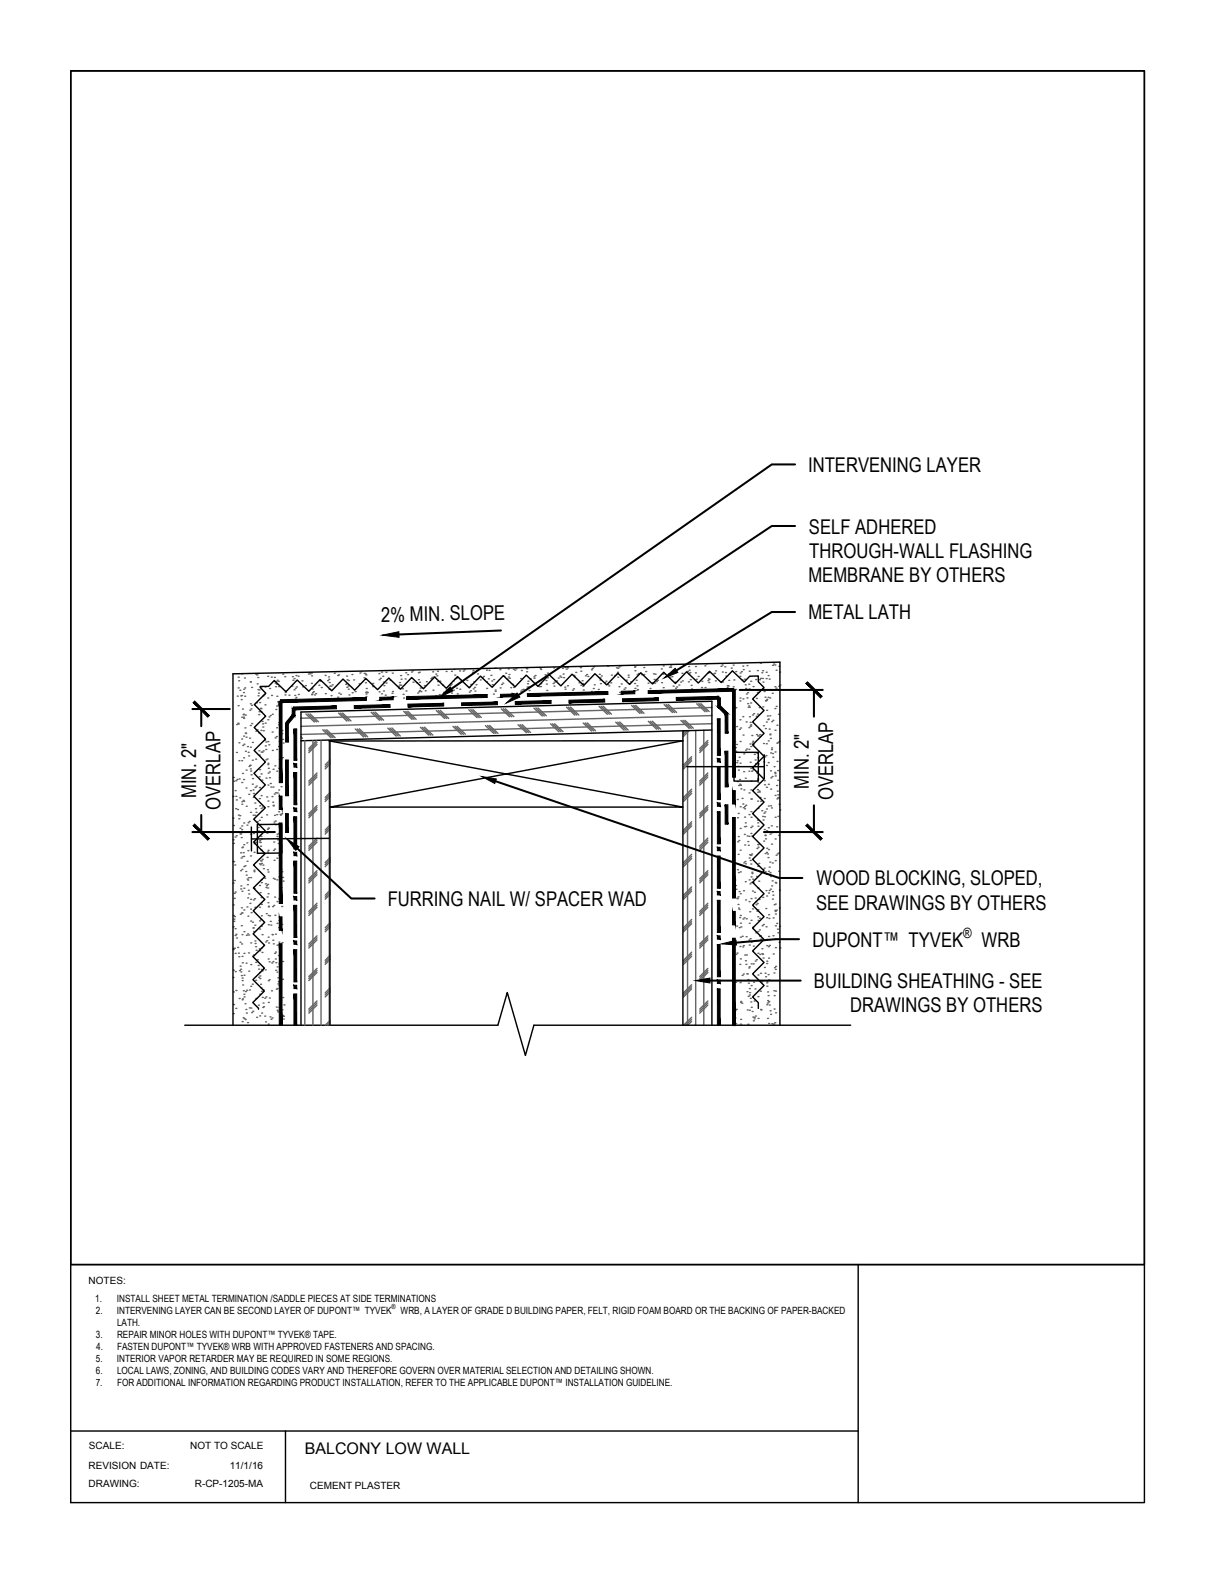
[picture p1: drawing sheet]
<svg xmlns="http://www.w3.org/2000/svg" width="216mm" height="279mm" viewBox="0 0 216 279" stroke-linecap="round" stroke-linejoin="round" font-family="sans-serif">
<!-- layer: .ATI-HATCH -->
<g fill="none" stroke="#666" stroke-width=".25">
<path d="M42.9 119.5h.1M45.4 119.6h.1M45.5 119.7h.1M45.8 119.5h.1M47.5 120h.1M50.2 119.6h.1M52.5 119.9h.1M52.9 120h.1M54.7 119.6h.1M54.9 119.3h.1M55 119.5h.1M55.3 119.4h.1"/>
<path d="M55.3 119.9h.1M57.7 119.8h.1M59.3 119.4h.1M59.9 119.8h.1M60.1 119.7h.1M61.5 119.9h.1M62.4 119.7h.1M63.9 119.4h.1M64.1 119.2h.1M64.6 119.5h.1M64.8 119.6h.1M64.9 119.7h.1"/>
<path d="M67.2 119.5h.1M67.7 119.2h.1M67.9 120h.1M68.5 119.3h.1M69.6 119.4h.1M71.1 119.9h.1M72 119.3h.1M72.3 119.7h.1M73 119.2h.1M73.2 119h.1M74.2 119.3h.1M74.4 119.3h.1"/>
<path d="M76.8 119.2h.1M77.3 119.6h.1M77.5 119.9h.1M77.6 119.1h.1M79.1 119.1h.1M80.1 119.1h.1M80.6 118.8h.1M80.7 119.8h.1M81.5 119h.1M82.2 119h.1M82.4 118.8h.1M83.8 119.3h.1"/>
<path d="M83.9 118.9h.1M84.7 119.6h.1M86.3 118.9h.1M86.8 118.9h.1M87.1 119.8h.1M87.8 118.5h.1M88.7 118.8h.1M89.4 120h.1M89.7 119.4h.1M90.2 118.7h.1M90.3 119.7h.1M91.1 118.7h.1"/>
<path d="M91.3 118.9h.1M91.5 118.6h.1M92.5 118.9h.1M93.3 118.5h.1M93.4 119.2h.1M93.5 118.6h.1M94.9 119.8h.1M95.8 118.6h.1M95.9 118.8h.1M96.7 119.7h.1M97.1 119.4h.1M98.2 118.5h.1"/>
<path d="M99.3 119.9h.1M99.8 118.6h.1M99.9 119.6h.1M100.2 118.4h.1M100.4 118.7h.1M100.6 118.4h.1M100.7 118.5h.1M101.8 119.8h.1M102.1 119.3h.1M102.9 118.4h.1M103 118.3h.1M103 119.1h.1"/>
<path d="M103.9 119.9h.1M104.1 119.7h.1M104.9 118.8h.1M105.1 118.6h.1M105.2 118.3h.1M105.4 118.2h.1M106.3 119.6h.1M106.7 119.9h.1M107.8 118.2h.1M108.5 119.8h.1M109.1 119.8h.1M109.4 118.5h.1"/>
<path d="M109.5 119.5h.1M109.6 119.3h.1M109.6 118.5h.1M109.8 118.3h.1M110.2 118.1h.1M111.4 119.8h.1M112.6 118.3h.1M112.6 119h.1M113 119.7h.1M113.2 119.5h.1M113.8 119.7h.1M114.2 119.7h.1"/>
<path d="M114.2 118.4h.1M114.5 119.1h.1M115.9 119.5h.1M116.2 119.6h.1M117.3 118.7h.1M117.6 119.6h.1M117.7 118.1h.1M118.6 119.5h.1M118.8 118.4h.1M119 118.4h.1M119 118.1h.1M119.1 119.4h.1"/>
<path d="M121 119.5h.1M122 119.1h.1M122.2 118.2h.1M122.2 119.6h.1M122.3 118.9h.1M122.4 119.3h.1M123.4 119.4h.1M123.4 118.2h.1M125 118.1h.1M125.3 117.8h.1M125.5 119.4h.1M125.8 119.3h.1"/>
<path d="M126.6 119.5h.1M126.8 119.4h.1M127 119h.1M127.9 118.2h.1M128.1 118h.1M128.1 119.2h.1M128.6 118.3h.1M128.7 119.3h.1M128.8 119.9h.1M129.7 118.5h.1M130.1 118h.1M130.5 119.1h.1"/>
<path d="M131.3 120h.1M131.3 119.4h.1M131.5 119.2h.1M131.8 118.2h.1M131.9 118.8h.1M132.5 118.1h.1M132.9 119.1h.1M134.4 119h.1M134.9 117.7h.1M135.1 119.3h.1M135.3 119h.1M135.9 119.3h.1"/>
<path d="M136.3 119.9h.1M137 118h.1M137.3 117.8h.1M137.5 118h.1M137.7 118.9h.1M138.2 118.2h.1M138.3 119.2h.1M41.4 137.9h.1M41.5 138.6h.1M41.8 138.5h.1M41.9 133.5h.1M42 128.5h.1"/>
<path d="M42.1 138.3h.1M42.1 123.5h.1M42.2 128.3h.1M42.2 125.2h.1M42.2 122h.1M42.3 120.1h.1M42.3 128.4h.1M42.3 120.8h.1M42.4 134.9h.1M42.4 131.8h.1M42.4 138.2h.1M42.6 122.5h.1"/>
<path d="M42.7 123.5h.1M42.8 124.1h.1M42.9 123.4h.1M42.9 127.2h.1M42.9 131.1h.1M42.9 134.9h.1M42.9 138.8h.1M43 125.8h.1M43 137.2h.1M43.1 132.2h.1M43.1 126.8h.1M43.2 122.9h.1"/>
<path d="M43.2 126.7h.1M43.2 127.2h.1M43.2 127.4h.1M43.2 130.6h.1M43.2 134.4h.1M43.2 138.3h.1M43.2 122.3h.1M43.3 132h.1M43.4 120.3h.1M43.4 123.5h.1M43.4 122h.1M43.4 129.1h.1"/>
<path d="M43.5 130h.1M43.5 126.9h.1M43.5 133.3h.1M43.6 130.1h.1M43.6 139.8h.1M43.7 136.6h.1M43.7 130.8h.1M43.9 132.4h.1M44 133.5h.1M44.1 134.1h.1M44.2 136h.1M44.3 130.9h.1"/>
<path d="M44.3 135.8h.1M44.3 126h.1M44.4 135.7h.1M44.4 121h.1M44.4 124.8h.1M44.4 128.7h.1M44.4 132.6h.1M44.4 136.4h.1M44.5 136.8h.1M44.5 125.8h.1M44.5 137.4h.1M44.6 125.1h.1"/>
<path d="M44.6 121.9h.1M44.7 128.4h.1M44.8 134.9h.1M44.8 139.1h.1M44.8 131.7h.1M44.8 138.1h.1M45.2 139.7h.1M45.4 134.7h.1M45.4 129.7h.1M45.5 139.5h.1M45.5 124.7h.1M45.6 129.5h.1"/>
<path d="M45.6 121.3h.1M45.7 120.2h.1M45.8 122.3h.1M45.8 123.4h.1M45.8 123h.1M45.9 129.9h.1M45.9 126.8h.1M45.9 133.2h.1M46 122.4h.1M46 126.2h.1M46 130.1h.1M46 133.9h.1"/>
<path d="M46 137.8h.1M46 139.7h.1M46.1 136.5h.1M46.1 124.6h.1M46.2 125.7h.1M46.3 126.3h.1M46.3 121.9h.1M46.3 125.7h.1M46.3 129.6h.1M46.3 133.4h.1M46.3 137.3h.1M46.5 138.4h.1"/>
<path d="M46.5 128h.1M46.5 133.4h.1M46.6 128.4h.1M46.6 129h.1M46.6 123.5h.1M46.7 133.2h.1M46.7 129.6h.1M46.9 123.2h.1M46.9 131.3h.1M47 125h.1M47 121.9h.1M47 128.3h.1"/>
<path d="M47.1 132.3h.1M47.2 134.8h.1M47.2 133h.1M47.2 131.6h.1M47.2 138h.1M47.4 134.6h.1M47.5 135.6h.1M47.5 123.8h.1M47.5 127.7h.1M47.5 131.6h.1M47.5 135.4h.1M47.5 139.3h.1"/>
<path d="M47.6 137.1h.1M47.6 136.3h.1M47.7 132.1h.1M47.7 127.2h.1M47.8 136.9h.1M47.8 138h.1M47.8 122.1h.1M47.9 126.9h.1M48 139h.1M48 139.6h.1M48.1 120.1h.1M48.2 123.4h.1"/>
<path d="M48.3 129.9h.1M48.3 126.7h.1M48.3 133.1h.1M48.4 139.6h.1M48.4 136.5h.1M48.7 120.2h.1M48.8 135.9h.1M48.8 121.2h.1M48.8 130.9h.1M48.9 121.8h.1M48.9 125.9h.1M49 120.9h.1"/>
<path d="M49 130.7h.1M49.1 121.4h.1M49.1 125.3h.1M49.1 129.1h.1M49.1 133h.1M49.1 136.8h.1M49.1 123.5h.1M49.2 120.7h.1M49.2 124.5h.1M49.3 125.2h.1M49.4 125h.1M49.4 120.9h.1"/>
<path d="M49.4 124.7h.1M49.4 121.8h.1M49.4 128.6h.1M49.4 132.4h.1M49.4 136.3h.1M49.4 128.2h.1M49.5 134.7h.1M49.5 131.5h.1M49.6 126.8h.1M49.6 138h.1M49.7 127.9h.1M49.8 128.5h.1"/>
<path d="M49.9 139.6h.1M49.9 134.6h.1M50 130.2h.1M50 129.6h.1M50.1 124.6h.1M50.1 134.4h.1M50.1 131.2h.1M50.2 131.8h.1M50.3 124.4h.1M50.5 120h.1M50.6 123.3h.1M50.6 122.8h.1"/>
<path d="M51.3 123.3h.1M51.8 121.7h.1M51.9 120h.1M52 120.7h.1M52.2 122.4h.1M52.2 120.4h.1M52.2 124.2h.1M52.3 123.4h.1M52.4 124h.1M52.4 122.1h.1M52.5 123.7h.1M52.6 121.9h.1"/>
<path d="M52.9 123.2h.1M53.4 130.7l.3 .3M53.6 120.8h.1M53.7 121.8h.1M54.1 131.4v50.5M54.2 121.6h.1M54.3 126.7l1.5 1.4M54.6 126.6l1.5 1.5M55 126.6l1.5 1.4M55.2 121.2h.1M55.3 123.2h.1M55.3 123.1h.1"/>
<path d="M55.4 122.2h.1M55.4 122.9h.1M55.5 131.4v50.5M55.6 122.7h.1M55.8 123.3h.1M56 123h.1M56.2 131.4l-1.4 1.4M56.2 137.8l-1.4 1.5M56.2 132.1l-1.4 1.4M56.2 137.5l-1.4 1.4M56.2 131.7l-1.4 1.4M56.2 137.1l-1.4 1.5"/>
<path d="M56.6 121.6h.1M56.8 120.8h.1M57 131.4v50.5M57 122h.1M57.2 129.5l1.5 1.4M57.6 129.5l1.5 1.4M57.7 123h.1M58 129.5l1.5 1.4M58.1 120.7h.1M58.3 120.1h.1M58.3 120.5h.1M58.4 122.2h.1"/>
<path d="M58.4 121.1h.1M58.4 131.4v50.5M58.5 121.7h.1M58.5 135.5l-.8 .9M58.5 135.2l-.8 .8M58.5 134.8l-.8 .9M58.7 121.7h.1M58.7 123.4h.1M58.9 121.5h.1M59.9 123.7h.1M60.1 126.5l1.4 1.4M60.1 123h.1"/>
<path d="M60.4 123.2h.1M60.4 126.5l1.5 1.4M60.8 126.5l1.5 1.4M61.3 121.4h.1M61.5 121.2h.1M61.5 121.9h.1M61.6 120.6h.1M61.7 121.7h.1M61.8 122.3h.1M61.8 120.7h.1M61.9 123.3h.1M62 123.9h.1"/>
<path d="M62.5 122.9h.1M62.7 120.6h.1M63 122.7h.1M63 129.3l1.5 1.4M63.4 129.3l1.5 1.4M63.7 121.3h.1M63.7 129.3l1.5 1.4M64.6 120.2h.1M64.8 121.1h.1M64.9 122.8h.1M64.9 123.6h.1M64.9 123.1h.1"/>
<path d="M65 122.1h.1M65.1 122.8h.1M65.1 122.9h.1M65.8 126.4l1.5 1.4M66.1 121.2h.1M66.1 121.7h.1M66.1 121.8h.1M66.2 126.4l1.5 1.3M66.6 126.3l1.4 1.4M67.3 122.7h.1M67.3 120.6h.1M67.5 120.3h.1"/>
<path d="M67.7 123.1h.1M68 121h.1M68 122.6h.1M68.1 121.6h.1M68.3 123.3h.1M68.5 121.2h.1M68.8 129.2l1.5 1.4M69.2 129.2l1.4 1.4M69.2 120.7h.1M69.5 129.1l1.5 1.5M69.5 123h.1M69.6 122.7h.1"/>
<path d="M70.7 121.8h.1M70.8 122.1h.1M70.9 121.1h.1M70.9 121.5h.1M71.1 121.6h.1M71.2 120.5h.1M71.4 122.2h.1M71.5 123.2h.1M71.6 123.8h.1M71.6 126.2l1.5 1.4M71.9 120.4h.1M72 126.2l1.5 1.4"/>
<path d="M72 122.6h.1M72.3 123.6h.1M72.3 126.2l1.5 1.4M73.3 121h.1M73.9 121.1h.1M74.1 122.9h.1M74.2 120.6h.1M74.3 122.7h.1M74.4 122.5h.1M74.4 121h.1M74.6 122.1h.1M74.6 129l1.5 1.4"/>
<path d="M74.7 122.7h.1M74.9 129l1.5 1.4M75.3 121.6h.1M75.3 129l1.5 1.4M75.4 122.5h.1M75.6 120.9h.1M76.4 120.4h.1M76.6 120.2h.1M76.8 122.4h.1M77 120.1h.1M77.3 123.4h.1M77.4 126.1l1.5 1.4"/>
<path d="M77.6 120.9h.1M77.7 121.5h.1M77.8 126.1l1.4 1.4M77.9 123.2h.1M78 120.8h.1M78.1 126l1.5 1.5M78.5 121.5h.1M78.7 122.8h.1M79.2 122.4h.1M79.8 121.6h.1M80 121.4h.1M80.1 122.9h.1"/>
<path d="M80.4 128.9l1.4 1.4M80.4 120.8h.1M80.4 122.4h.1M80.7 128.8l1.5 1.5M80.8 120.4h.1M81 122.1h.1M81 120.3h.1M81.1 128.8l1.5 1.4M81.1 123.1h.1M81.6 122.3h.1M81.6 120.6h.1M82.8 120.7h.1"/>
<path d="M83.2 125.9l1.4 1.4M83.2 121.9h.1M83.2 122.8h.1M83.5 122.5h.1M83.5 121.4h.1M83.5 125.9l1.5 1.4M83.9 125.9l1.5 1.4M84 122.2h.1M84 121h.1M84.2 121.9h.1M84.3 122.6h.1M84.4 121.5h.1"/>
<path d="M84.7 123.4h.1M85.2 120.6h.1M85.6 120.2h.1M85.8 120h.1M86.1 128.7l1.5 1.4M86.3 121h.1M86.3 122.1h.1M86.5 128.7l1.5 1.4M86.6 120.4h.1M86.9 128.7l1.4 1.4M87.2 120.8h.1M87.3 121.5h.1"/>
<path d="M87.5 123.1h.1M87.6 120.6h.1M87.8 122.4h.1M87.9 122.6h.1M88.7 122h.1M88.9 125.8l1.5 1.4M89 121.4h.1M89.2 121.2h.1M89.3 125.7l1.5 1.5M89.7 125.7l1.5 1.4M89.7 123.3h.1M90 120.5h.1"/>
<path d="M90.2 120.1h.1M90.4 120.3h.1M90.6 122h.1M90.7 123h.1M90.9 121.4h.1M91.1 121.9h.1M91.9 128.6l1.5 1.4M92.3 128.6l1.4 1.4M92.4 120.4h.1M92.4 122.6h.1M92.5 122.8h.1M92.6 122.4h.1"/>
<path d="M92.6 128.6l1.5 1.3M92.8 122.3h.1M93.5 121.9h.1M93.6 121.3h.1M93.7 120.8h.1M93.8 121.9h.1M93.9 122.5h.1M94 120.4h.1M94.7 120.1h.1M94.7 125.6l1.5 1.4M94.7 120.3h.1M95.1 125.6l1.5 1.4"/>
<path d="M95.4 125.6l1.5 1.4M95.6 121.8h.1M95.9 121.8h.1M95.9 121.3h.1M96.9 120.7h.1M96.9 121.4h.1M97 122.5h.1M97.1 120.2h.1M97.1 123h.1M97.7 128.4l1.5 1.4M98 128.4l1.5 1.4M98.1 121.2h.1"/>
<path d="M98.3 121.7h.1M98.3 121h.1M98.4 128.4l1.5 1.4M98.7 120.8h.1M99 120.3h.1M99.5 120.1h.1M100 120.2h.1M100.2 121.9h.1M100.2 122.3h.1M100.3 122.9h.1M100.5 125.4l1.5 1.5M100.7 121.7h.1"/>
<path d="M100.9 125.4l1.4 1.4M101.2 125.4l1.5 1.4M101.6 122.4h.1M101.7 122.2h.1M101.9 120.1h.1M102.7 121.1h.1M103.1 121.6h.1M103.3 120.8h.1M103.3 121.3h.1M103.4 121.8h.1M103.5 128.3l1.4 1.4M103.5 122.4h.1"/>
<path d="M103.8 128.3l1.5 1.4M104.2 128.2l1.5 1.5M104.3 120h.1M104.9 122.7h.1M105.3 122.1h.1M105.4 121.5h.1M106.1 122.3h.1M106.3 125.3l1.5 1.4M106.4 120.6h.1M106.4 120.3h.1M106.5 121.3h.1M106.6 125.3l1.5 1.4"/>
<path d="M106.8 122.9h.1M107 125.3l1.5 1.4M107.3 121.1h.1M107.5 120.8h.1M107.8 121.4h.1M108 121.7h.1M108.3 121.1h.1M109.2 128.1l1.5 1.4M109.6 120.1h.1M109.6 128.1l1.5 1.4M109.8 121.8h.1M109.9 122.8h.1"/>
<path d="M110 128.1l1.4 1.4M110.2 121.3h.1M110.7 122.3h.1M110.9 122h.1M111.1 120.7h.1M111.5 120.1h.1M111.9 121h.1M112 125.1l1.5 1.5M112.4 125.1l1.5 1.4M112.6 121.2h.1M112.6 122.1h.1M112.8 125.1l1.5 1.4"/>
<path d="M112.9 120.7h.1M113 121.7h.1M113.1 122.3h.1M115 121.2h.1M115 128l1.5 1.4M115.3 122.1h.1M115.4 128l1.5 1.4M115.7 127.9l1.5 1.5M115.8 121.1h.1M116 120.5h.1M116.1 121.2h.1M116.4 120.9h.1"/>
<path d="M116.6 120.7h.1M117.3 122.5h.1M117.4 121.1h.1M117.7 122h.1M117.8 125l1.5 1.4M118.2 125l1.5 1.4M118.5 125l1.5 1.4M118.8 120.1h.1M119.2 120h.1M119.4 121.7h.1M119.8 121h.1M119.8 122.1h.1"/>
<path d="M120.1 121.9h.1M120.4 121.5h.1M120.7 121h.1M120.8 127.8l1.5 1.4M121 120.8h.1M121.2 127.8l1.4 1.4M121.5 127.8l1.5 1.4M121.5 129.6l-.2 .3M121.9 129.6l-.6 .7M122 129.6v52.3M122.1 121h.1M122.3 129.6l-1 1"/>
<path d="M122.5 120.6h.1M122.6 121.6h.1M122.7 122.2h.1M122.7 135l-1.4 1.4M122.7 134.6l-1.4 1.4M122.7 134.2l-1.4 1.5M123.4 122.5h.1M123.4 129.6v52.3M123.5 120.5h.1M123.6 124.8l1.5 1.4M123.9 120h.1M124 124.8l1.4 1.4"/>
<path d="M124.3 124.8l1.5 1.4M124.5 122h.1M124.5 120.9h.1M124.9 129.5v52.4M125.1 122h.1M125.6 120.7h.1M125.6 137.8l-1.5 1.5M125.6 132.1l-1.5 1.4M125.6 137.5l-1.5 1.4M125.6 131.7l-1.5 1.4M125.6 137.1l-1.5 1.5M125.6 131.3l-1.5 1.5"/>
<path d="M125.7 120.4h.1M125.7 122.5h.1M125.7 121.1h.1M125.8 120.5h.1M126.3 125.5l-72.9 1.9M126.3 126.9l-72.9 1.9M126.3 128.4l-72.9 1.9M126.9 120.8h.1M128.1 122.4h.1M128.2 121h.1M129 121.9h.1M129 121.6h.1"/>
<path d="M129.2 121.7h.1M129.3 120.7h.1M129.7 122.4h.1M130.1 121.8h.1M130.2 120.6h.1M130.3 125.4h.1M130.3 131.6h.1M130.5 132.6h.1M130.5 122.3h.1M130.5 125.5h.1M130.5 133.3h.1M130.7 132.1h.1"/>
<path d="M130.7 128.9h.1M130.7 135.3h.1M130.8 135h.1M130.8 138.6h.1M130.9 136h.1M131 136.6h.1M131 139.3h.1M131.1 134.3h.1M131.2 129.4h.1M131.2 138.3h.1M131.2 139.1h.1M131.3 123.8h.1"/>
<path d="M131.3 127.7h.1M131.3 124.3h.1M131.3 131.5h.1M131.3 135.4h.1M131.3 139.3h.1M131.4 139.3h.1M131.4 129.1h.1M131.4 139.9h.1M131.7 120.6h.1M131.8 127.1h.1M131.8 124h.1M131.8 130.4h.1"/>
<path d="M131.9 136.9h.1M131.9 133.7h.1M132.1 120.5h.1M132.2 121.5h.1M132.2 138.1h.1M132.3 133.1h.1M132.3 122.1h.1M132.4 128.1h.1M132.4 123.1h.1M132.5 132.9h.1M132.5 123.8h.1M132.6 122.9h.1"/>
<path d="M132.6 124.8h.1M132.7 125.5h.1M132.8 121.4h.1M132.8 125.2h.1M132.9 129.1h.1M132.9 132.9h.1M132.9 136.8h.1M132.9 122.2h.1M132.9 125.5h.1M133 127.2h.1M133 132h.1M133.1 128.8h.1"/>
<path d="M133.1 135.2h.1M133.1 128.2h.1M133.2 128.8h.1M133.2 120.8h.1M133.2 124.7h.1M133.2 128.6h.1M133.2 132.4h.1M133.2 136.3h.1M133.2 138.6h.1M133.3 136.8h.1M133.4 130.5h.1M133.4 131.8h.1"/>
<path d="M133.5 126.8h.1M133.5 131.5h.1M133.6 136.6h.1M133.6 121.8h.1M133.6 132.1h.1M133.7 126.6h.1M133.8 133.8h.1M134 134.8h.1M134 135.5h.1M134.1 120.6h.1M134.2 127.1h.1M134.2 123.9h.1"/>
<path d="M134.2 130.3h.1M134.3 137.1h.1M134.3 136.8h.1M134.3 133.7h.1M134.4 122.8h.1M134.4 126.7h.1M134.4 130.5h.1M134.4 138.2h.1M134.4 134.4h.1M134.5 138.8h.1M134.5 135.5h.1M134.6 130.6h.1"/>
<path d="M134.7 125.5h.1M134.7 120.6h.1M134.8 130.3h.1M134.9 120.3h.1M135.3 120.4h.1M135.3 122.2h.1M135.3 125.4h.1M135.4 121h.1M135.4 131.9h.1M135.4 128.7h.1M135.5 135.2h.1M135.6 122.7h.1"/>
<path d="M135.6 138.5h.1M135.6 139.2h.1M135.7 134.3h.1M135.7 123.7h.1M135.8 129.3h.1M135.8 124.3h.1M135.9 134.1h.1M135.9 120.4h.1M135.9 124.2h.1M135.9 128.1h.1M135.9 131.9h.1M136 135.8h.1"/>
<path d="M136 139.7h.1M136 126h.1M136 124.1h.1M136.1 127h.1M136.2 127.7h.1M136.3 123.7h.1M136.3 127.6h.1M136.3 131.4h.1M136.3 135.3h.1M136.3 139.1h.1M136.5 120.5h.1M136.5 129.3h.1"/>
<path d="M136.6 127h.1M136.6 123.8h.1M136.6 130.4h.1M136.6 130.2h.1M136.7 131h.1M136.7 136.7h.1M136.7 133.6h.1M136.7 140h.1M136.8 138h.1M136.9 133h.1M136.9 132.7h.1M136.9 128h.1"/>
<path d="M137 137.8h.1M137 123h.1M137 133.7h.1M137.1 134.3h.1M137.1 127.8h.1M137.3 136h.1M137.4 137h.1M137.5 121.8h.1M137.5 125.7h.1M137.5 129.5h.1M137.5 133.4h.1M137.5 137.3h.1"/>
<path d="M137.5 137.7h.1M137.7 122.1h.1M137.7 125.3h.1M137.8 139.3h.1M137.8 131.8h.1M137.8 128.7h.1M137.9 135.1h.1M138 136.7h.1M138 138.4h.1M138 131.7h.1M138.1 126.7h.1M138.1 121.8h.1"/>
<path d="M138.2 131.5h.1M138.4 121.5h.1M41.3 141.3h.1M41.3 145.1h.1M41.4 149h.1M41.4 152.8h.1M41.4 156.7h.1M41.4 149.6h.1M41.4 146.4h.1M41.5 152.9h.1M41.5 158.5h.1M41.6 159.4h.1"/>
<path d="M41.6 156.2h.1M41.6 153.4h.1M41.7 148.5h.1M41.7 140.3h.1M41.7 158.2h.1M41.8 143.5h.1M41.8 141.3h.1M41.9 148.3h.1M41.9 141.9h.1M42.1 143.6h.1M42.3 144.6h.1M42.4 145.3h.1"/>
<path d="M42.5 144.7h.1M42.5 141.5h.1M42.6 147.9h.1M42.6 146.9h.1M42.7 154.5h.1M42.7 151.3h.1M42.7 157.7h.1M42.7 147.9h.1M42.7 157.2h.1M42.8 152.2h.1M42.8 148.6h.1M42.9 147.2h.1"/>
<path d="M42.9 142.7h.1M42.9 146.5h.1M42.9 150.4h.1M42.9 154.2h.1M42.9 158.1h.1M42.9 142.2h.1M43 152h.1M43 150.3h.1M43.1 142h.1M43.2 151.3h.1M43.2 151.9h.1M43.2 142.1h.1"/>
<path d="M43.2 146h.1M43.2 149.8h.1M43.3 153.7h.1M43.3 157.6h.1M43.5 153.6h.1M43.6 154.6h.1M43.7 143h.1M43.7 155.2h.1M43.8 149.5h.1M43.8 146.4h.1M43.8 152.8h.1M43.9 155.9h.1"/>
<path d="M43.9 156.9h.1M43.9 159.3h.1M44 156.1h.1M44 150.9h.1M44 146h.1M44 157.9h.1M44.1 155.7h.1M44.1 158.6h.1M44.1 140.9h.1M44.2 145.7h.1M44.4 140.3h.1M44.4 144.1h.1"/>
<path d="M44.4 148h.1M44.4 151.8h.1M44.5 155.7h.1M44.5 159.5h.1M44.9 140.1h.1M44.9 144.6h.1M44.9 141.5h.1M45 147.9h.1M45 159.6h.1M45 140.8h.1M45.1 154.4h.1M45.1 154.6h.1"/>
<path d="M45.1 151.2h.1M45.1 157.6h.1M45.1 149.7h.1M45.2 159.4h.1M45.2 142.5h.1M45.2 144.6h.1M45.3 149.4h.1M45.3 143.5h.1M45.4 144.1h.1M45.6 145.8h.1M45.8 146.8h.1M45.9 147.4h.1"/>
<path d="M46 141.7h.1M46 145.5h.1M46 149.4h.1M46 153.2h.1M46 157.1h.1M46.1 142.9h.1M46.1 149.1h.1M46.1 158.4h.1M46.2 149.5h.1M46.2 153.4h.1M46.2 146.3h.1M46.2 152.7h.1"/>
<path d="M46.2 150.1h.1M46.3 148.4h.1M46.3 150.8h.1M46.3 159.2h.1M46.3 141.1h.1M46.3 143.4h.1M46.3 156h.1M46.3 145h.1M46.3 148.9h.1M46.3 152.7h.1M46.4 156.6h.1M46.4 153.2h.1"/>
<path d="M46.5 152.4h.1M46.5 143.2h.1M46.6 153.5h.1M46.7 154.1h.1M47 155.8h.1M47.1 156.8h.1M47.2 157.4h.1M47.3 157.1h.1M47.3 144.6h.1M47.3 141.4h.1M47.3 147.8h.1M47.4 159.1h.1"/>
<path d="M47.4 152.1h.1M47.4 147.1h.1M47.4 154.3h.1M47.5 151.1h.1M47.5 156.9h.1M47.5 157.5h.1M47.5 143.1h.1M47.5 147h.1M47.5 142.1h.1M47.6 150.8h.1M47.6 154.7h.1M47.6 158.5h.1"/>
<path d="M47.6 146.9h.1M48.3 141.3h.1M48.4 142.3h.1M48.5 142.9h.1M48.5 143h.1M48.5 155.8h.1M48.5 150.9h.1M48.6 149.4h.1M48.6 146.2h.1M48.6 152.6h.1M48.6 145.8h.1M48.7 140.9h.1"/>
<path d="M48.7 144.6h.1M48.7 159.1h.1M48.7 156h.1M48.7 150.6h.1M48.8 145.7h.1M48.9 140.6h.1M48.9 146.3h.1M49.1 140.7h.1M49.1 144.5h.1M49.1 148.4h.1M49.1 152.2h.1M49.1 156.1h.1"/>
<path d="M49.1 148h.1M49.1 159.9h.1M49.3 149h.1M49.4 149.6h.1M49.4 140.2h.1M49.4 144h.1M49.4 147.9h.1M49.5 151.7h.1M49.5 155.6h.1M49.5 159.4h.1M49.5 159.5h.1M49.6 151.3h.1"/>
<path d="M49.6 154.6h.1M49.7 144.5h.1M49.7 141.3h.1M49.7 152.3h.1M49.7 149.5h.1M49.7 147.7h.1M49.8 144.6h.1M49.8 153h.1M49.8 154.4h.1M49.8 154.2h.1M49.8 151.1h.1M49.9 157.5h.1"/>
<path d="M50 144.4h.1M50 154.7h.1M50.1 155.6h.1M50.2 156.3h.1M56.2 155.2l-1.4 1.4M56.2 149.4l-1.4 1.4M56.2 143.6l-1.4 1.5M56.2 154.8l-1.4 1.5M56.2 149l-1.4 1.5M56.2 143.3l-1.4 1.4M56.2 154.5l-1.4 1.4M56.2 148.7l-1.4 1.4"/>
<path d="M56.2 142.9l-1.4 1.4M58.5 158.7l-.8 .8M58.5 152.9l-.8 .8M58.5 147.1l-.8 .9M58.5 141.3l-.8 .9M58.5 158.3l-.8 .9M58.5 152.5l-.8 .9M58.5 146.7l-.8 .9M58.5 141l-.8 .8M58.5 157.9l-.8 .9M58.5 152.2l-.8 .8M58.5 146.4l-.8 .8"/>
<path d="M58.5 140.6l-.8 .9M122.7 158.1l-1.4 1.4M122.7 152.3l-1.4 1.4M122.7 146.5l-1.4 1.5M122.7 140.7l-1.4 1.5M122.7 157.7l-1.4 1.5M122.7 151.9l-1.4 1.5M122.7 146.1l-1.4 1.5M122.7 140.4l-1.4 1.4M122.7 157.3l-1.4 1.5M122.7 151.6l-1.4 1.4M122.7 145.8l-1.4 1.4"/>
<path d="M122.7 140l-1.4 1.5M125.6 155.2l-1.5 1.4M125.6 149.4l-1.5 1.4M125.6 143.6l-1.5 1.5M125.6 154.8l-1.5 1.5M125.6 149l-1.5 1.5M125.6 143.3l-1.5 1.4M125.6 154.5l-1.5 1.4M125.6 148.7l-1.5 1.4M125.6 142.9l-1.5 1.4M130.4 156.1h.1M130.5 157.1h.1"/>
<path d="M130.6 157.8h.1M130.7 159.3h.1M130.8 159.4h.1M130.8 141.8h.1M130.8 154.3h.1M130.8 145.1h.1M130.9 149.3h.1M130.9 159.1h.1M131 151.6h.1M131 148.4h.1M131 144.3h.1M131 154.8h.1"/>
<path d="M131.1 149.1h.1M131.1 158.2h.1M131.3 143.1h.1M131.3 147h.1M131.3 150.8h.1M131.3 154.7h.1M131.3 158.5h.1M131.6 141.6h.1M131.8 142.6h.1M131.9 143.3h.1M131.9 158h.1M131.9 153.1h.1"/>
<path d="M132 140.1h.1M132.1 148h.1M132.1 146.6h.1M132.1 143.5h.1M132.1 145h.1M132.1 143.1h.1M132.1 149.9h.1M132.2 152.8h.1M132.2 156.4h.1M132.2 146h.1M132.2 153.2h.1M132.3 159.6h.1"/>
<path d="M132.3 146.6h.1M132.3 142.8h.1M132.5 148.3h.1M132.7 149.3h.1M132.8 150h.1M132.9 140.7h.1M132.9 144.5h.1M132.9 148.4h.1M132.9 152.2h.1M132.9 156.1h.1M132.9 159.9h.1M133 151.6h.1"/>
<path d="M133 156.8h.1M133.1 152.6h.1M133.2 151.8h.1M133.2 141.7h.1M133.2 153.3h.1M133.2 140.1h.1M133.2 146.8h.1M133.2 144h.1M133.2 147.9h.1M133.2 151.7h.1M133.2 145h.1M133.2 155.6h.1"/>
<path d="M133.2 159.4h.1M133.2 156.6h.1M133.3 141.8h.1M133.3 151.5h.1M133.4 148.3h.1M133.4 154.7h.1M133.4 155h.1M133.4 146.6h.1M133.5 158.1h.1M133.5 156h.1M133.6 156.6h.1M133.9 158.3h.1"/>
<path d="M134 159.3h.1M134.1 159.9h.1M134.2 155.5h.1M134.3 150.5h.1M134.4 140.1h.1M134.4 145.5h.1M134.4 142.1h.1M134.4 146h.1M134.4 149.8h.1M134.4 153.7h.1M134.4 140.5h.1M134.4 157.5h.1"/>
<path d="M134.5 146.6h.1M134.5 143.4h.1M134.5 150.3h.1M134.5 149.8h.1M134.6 156.3h.1M134.6 153.2h.1M134.6 140.3h.1M134.7 159.6h.1M134.7 140.5h.1M134.8 141.5h.1M134.9 142.1h.1M135.1 143.8h.1"/>
<path d="M135.3 144.8h.1M135.3 159.2h.1M135.4 154.2h.1M135.4 145.5h.1M135.5 149.2h.1M135.5 144.3h.1M135.6 154h.1M135.6 141.7h.1M135.6 147.2h.1M135.6 144.9h.1M135.7 148.2h.1M135.7 144h.1"/>
<path d="M135.7 151.4h.1M135.8 154.7h.1M135.8 148.8h.1M135.9 158h.1M136 143.5h.1M136 147.4h.1M136 151.2h.1M136 155.1h.1M136 158.9h.1M136 150.5h.1M136.2 151.5h.1M136.2 152.1h.1"/>
<path d="M136.3 143h.1M136.3 146.8h.1M136.3 150.7h.1M136.3 154.6h.1M136.3 158.4h.1M136.5 153.8h.1M136.5 158h.1M136.6 152.9h.1M136.6 154.8h.1M136.6 148h.1M136.7 157.7h.1M136.7 155.5h.1"/>
<path d="M136.7 142.9h.1M136.8 147.8h.1M136.8 146.5h.1M136.9 143.3h.1M136.9 149.7h.1M136.9 157.1h.1M137 156.3h.1M137 153.1h.1M137 159.5h.1M137 158.2h.1M137.1 158.8h.1M137.5 141.1h.1"/>
<path d="M137.5 145h.1M137.5 148.8h.1M137.5 152.7h.1M137.5 156.5h.1M137.6 156.7h.1M137.7 151.7h.1M137.8 146.7h.1M137.8 141.7h.1M137.9 140.3h.1M137.9 151.5h.1M138 141.6h.1M138 141h.1"/>
<path d="M138 144.8h.1M138 141.5h.1M138.1 151.3h.1M138.1 148.2h.1M138.1 154.6h.1M138.2 142.7h.1M138.3 157.9h.1M138.3 143.7h.1M41.3 173.4h.1M41.4 160.5h.1M41.4 164.4h.1M41.4 168.3h.1"/>
<path d="M41.4 168.5h.1M41.4 172.1h.1M41.4 176h.1M41.4 179.8h.1M41.4 162.4h.1M41.4 178.2h.1M41.5 163.4h.1M41.5 163.1h.1M41.6 168.2h.1M41.6 162.6h.1M41.7 169.1h.1M41.7 166h.1"/>
<path d="M41.7 164.7h.1M41.7 172.4h.1M41.8 178.9h.1M41.9 175.7h.1M41.9 165.7h.1M41.9 166.4h.1M42.2 168.1h.1M42.3 169.1h.1M42.4 169.7h.1M42.4 177.1h.1M42.5 172.2h.1M42.6 167.2h.1"/>
<path d="M42.6 171.4h.1M42.6 162.2h.1M42.7 171.9h.1M42.7 172.4h.1M42.8 164.2h.1M42.8 173.1h.1M42.8 161h.1M42.8 162h.1M42.9 167.5h.1M42.9 162h.1M42.9 165.8h.1M42.9 169.7h.1"/>
<path d="M43 174h.1M43 173.5h.1M43 177.4h.1M43 170.8h.1M43 177.2h.1M43 174.7h.1M43.2 175.8h.1M43.3 176.4h.1M43.3 161.4h.1M43.3 165.3h.1M43.3 169.1h.1M43.3 173h.1"/>
<path d="M43.3 176.9h.1M43.5 178.1h.1M43.6 175.9h.1M43.6 179.1h.1M43.7 170.9h.1M43.7 179.7h.1M43.7 165.9h.1M43.8 175.7h.1M43.8 160.9h.1M43.9 165.7h.1M44 162.5h.1M44.1 169h.1"/>
<path d="M44.1 165.9h.1M44.1 172.3h.1M44.2 178.8h.1M44.3 175.6h.1M44.3 160.3h.1M44.5 161.3h.1M44.5 163.4h.1M44.5 167.3h.1M44.5 171.1h.1M44.5 175h.1M44.5 178.8h.1M44.5 161.9h.1"/>
<path d="M44.6 179.6h.1M44.8 174.6h.1M44.8 163.6h.1M44.8 169.6h.1M44.8 179.4h.1M44.9 164.6h.1M45 165.3h.1M45 169.4h.1M45.2 164.1h.1M45.2 161h.1M45.2 166.9h.1M45.2 167.4h.1"/>
<path d="M45.4 173.9h.1M45.4 167.9h.1M45.4 170.7h.1M45.4 177.1h.1M45.4 168.6h.1M45.6 170.3h.1M45.8 171.3h.1M45.8 178.3h.1M45.9 171.9h.1M45.9 173.4h.1M46 168.3h.1M46 160.9h.1"/>
<path d="M46 163.4h.1M46.1 164.8h.1M46.1 168.7h.1M46.1 172.5h.1M46.1 176.4h.1M46.1 173.6h.1M46.1 173.1h.1M46.2 174.6h.1M46.2 163.2h.1M46.3 175.2h.1M46.4 162.5h.1M46.4 160.4h.1"/>
<path d="M46.4 164.3h.1M46.4 168.1h.1M46.4 172h.1M46.4 175.9h.1M46.4 179.7h.1M46.5 169h.1M46.5 165.8h.1M46.5 172.2h.1M46.5 176.9h.1M46.6 178.7h.1M46.6 175.6h.1M46.7 177.9h.1"/>
<path d="M46.8 178.6h.1M47 177.1h.1M47.1 172h.1M47.1 167.1h.1M47.2 176.9h.1M47.2 162.1h.1M47.3 166.9h.1M47.5 160.1h.1M47.6 162.4h.1M47.6 166.3h.1M47.6 170.1h.1M47.6 164h.1"/>
<path d="M47.6 174h.1M47.6 177.8h.1M47.6 160.9h.1M47.6 160.8h.1M47.6 167.3h.1M47.7 173.8h.1M47.7 170.6h.1M47.8 177h.1M47.8 162.5h.1M48 163.5h.1M48 164.1h.1M48.2 175.8h.1"/>
<path d="M48.2 170.8h.1M48.3 165.8h.1M48.4 160.8h.1M48.4 166.8h.1M48.4 170.6h.1M48.5 167.4h.1M48.6 160.6h.1M48.7 169.1h.1M48.8 162.4h.1M48.8 170.1h.1M48.9 168.9h.1M48.9 165.7h.1"/>
<path d="M48.9 172.1h.1M48.9 170.8h.1M49 178.7h.1M49 175.5h.1M49.1 172.5h.1M49.1 163.8h.1M49.1 167.7h.1M49.2 171.5h.1M49.2 175.4h.1M49.2 179.2h.1M49.2 179.5h.1M49.3 173.5h.1"/>
<path d="M49.3 174.5h.1M49.4 174.1h.1M49.4 169.5h.1M49.4 164.6h.1M49.5 163.3h.1M49.5 167.1h.1M49.5 171h.1M49.5 174.8h.1M49.5 178.7h.1M49.5 174.3h.1M49.6 175.8h.1M49.6 164.3h.1"/>
<path d="M49.7 176.8h.1M49.8 177.4h.1M50 164h.1M50 160.8h.1M50 167.2h.1M50 179.1h.1M50.1 173.7h.1M50.1 170.6h.1M50.2 177h.1M50.4 178.3h.1M56.2 178.3l-1.4 1.4M56.2 172.5l-1.4 1.5"/>
<path d="M56.2 166.7l-1.4 1.5M56.2 161l-1.4 1.4M56.2 177.9l-1.4 1.5M56.2 172.2l-1.4 1.4M56.2 166.4l-1.4 1.4M56.2 160.6l-1.4 1.4M56.2 177.6l-1.4 1.4M56.2 171.8l-1.4 1.4M56.2 166l-1.4 1.5M56.2 160.2l-1.4 1.5M58.5 176l-.8 .9M58.5 170.2l-.8 .9"/>
<path d="M58.5 164.4l-.8 .9M58.5 175.6l-.8 .9M58.5 169.8l-.8 .9M58.5 164.1l-.8 .8M58.5 175.3l-.8 .8M58.5 169.5l-.8 .9M58.5 163.7l-.8 .9M122.7 175.4l-1.4 1.5M122.7 169.6l-1.4 1.5M122.7 163.9l-1.4 1.4M122.7 175.1l-1.4 1.4M122.7 169.3l-1.4 1.4"/>
<path d="M122.7 163.5l-1.4 1.4M122.7 174.7l-1.4 1.4M122.7 168.9l-1.4 1.5M122.7 163.1l-1.4 1.5M125.6 178.3l-1.5 1.4M125.6 172.5l-1.5 1.5M125.6 166.7l-1.5 1.5M125.6 161l-1.5 1.4M125.6 177.9l-1.5 1.5M125.6 172.2l-1.5 1.4M125.6 166.4l-1.5 1.4M125.6 160.6l-1.5 1.4"/>
<path d="M125.6 177.6l-1.5 1.4M125.6 171.8l-1.5 1.4M125.6 166l-1.5 1.5M125.6 160.2l-1.5 1.5M130.4 179.3h.1M130.5 174.3h.1M130.5 169.3h.1M130.6 179.1h.1M130.7 164.3h.1M130.8 169.1h.1M130.9 160.5h.1M131 161.1h.1"/>
<path d="M131.1 161.3h.1M131.1 164.6h.1M131.2 162.8h.1M131.2 171.1h.1M131.3 167.9h.1M131.3 174.3h.1M131.3 162.4h.1M131.4 163.8h.1M131.4 166.3h.1M131.4 170.1h.1M131.4 174h.1M131.4 177.8h.1"/>
<path d="M131.4 177.7h.1M131.4 164.4h.1M131.6 178h.1M131.6 173h.1M131.7 166.1h.1M131.8 168h.1M131.8 167.1h.1M131.8 163h.1M131.9 172.8h.1M131.9 167.8h.1M132 162.8h.1M132.1 169.4h.1"/>
<path d="M132.2 170.4h.1M132.3 171.1h.1M132.4 166.2h.1M132.4 163h.1M132.4 169.4h.1M132.5 175.9h.1M132.5 172.7h.1M132.5 172.8h.1M132.6 179.2h.1M132.7 173.8h.1M132.7 176.7h.1M132.8 174.4h.1"/>
<path d="M132.8 171.7h.1M132.9 166.8h.1M132.9 163.8h.1M132.9 167.6h.1M132.9 171.5h.1M132.9 175.4h.1M132.9 179.2h.1M132.9 176.5h.1M133 176.1h.1M133 161.7h.1M133.1 166.5h.1M133.1 177.1h.1"/>
<path d="M133.2 177.7h.1M133.2 163.3h.1M133.3 167.1h.1M133.3 171h.1M133.3 174.8h.1M133.3 178.7h.1M133.4 179.4h.1M133.5 161.2h.1M133.5 164.5h.1M133.6 171h.1M133.6 167.8h.1M133.7 174.2h.1"/>
<path d="M133.8 177.6h.1M133.9 175.4h.1M134 170.5h.1M134.1 165.5h.1M134.1 160.5h.1M134.2 170.3h.1M134.3 161.6h.1M134.3 160.3h.1M134.4 162.6h.1M134.4 161.4h.1M134.4 165.3h.1M134.5 169.1h.1"/>
<path d="M134.5 173h.1M134.5 176.8h.1M134.5 163.3h.1M134.7 165h.1M134.8 166.1h.1M134.8 162.9h.1M134.8 169.3h.1M134.9 166h.1M134.9 175.8h.1M134.9 172.7h.1M134.9 179.1h.1M135 166.6h.1"/>
<path d="M135 179.2h.1M135.1 174.2h.1M135.2 168.3h.1M135.2 169.2h.1M135.2 164.2h.1M135.3 174h.1M135.3 169.3h.1M135.4 170h.1M135.4 164h.1M135.6 171.6h.1M135.7 172.6h.1M135.8 173.3h.1"/>
<path d="M135.9 161.2h.1M135.9 164.4h.1M136 170.9h.1M136 162.8h.1M136 166.7h.1M136 167.8h.1M136 170.5h.1M136 174.4h.1M136 178.2h.1M136.1 174.2h.1M136.1 174.9h.1M136.1 177.9h.1"/>
<path d="M136.2 177.5h.1M136.2 176h.1M136.3 176.6h.1M136.3 172.9h.1M136.3 167.9h.1M136.3 162.3h.1M136.3 166.1h.1M136.3 170h.1M136.3 177.7h.1M136.4 173.8h.1M136.4 177.7h.1M136.4 162.9h.1"/>
<path d="M136.5 178.3h.1M136.5 167.7h.1M136.6 179.3h.1M136.7 179.9h.1M137.1 166h.1M137.2 162.8h.1M137.2 169.2h.1M137.3 175.8h.1M137.3 172.6h.1M137.3 179h.1M137.3 160.5h.1M137.3 176.6h.1"/>
<path d="M137.4 171.7h.1M137.5 161.5h.1M137.5 166.7h.1M137.5 160.4h.1M137.5 161.7h.1M137.6 162.1h.1M137.6 164.2h.1M137.6 168.1h.1M137.6 172h.1M137.6 175.8h.1M137.6 179.7h.1M137.6 171.4h.1"/>
<path d="M137.7 161.5h.1M137.8 163.8h.1M137.9 164.8h.1M138 165.5h.1M138.2 167.2h.1M138.3 161.1h.1M138.3 164.3h.1M138.4 168.2h.1M43 181.2h.1M43.1 180.5h.1M43.3 180.7h.1M43.5 180.9h.1"/>
<path d="M43.9 181.4h.1M45.5 180.5h.1M46.1 180.2h.1M47 180.3h.1M47.1 181.3h.1M47.6 181.7h.1M47.9 180.4h.1M48.1 180.8h.1M48.3 180.6h.1M50.2 180.1h.1M50.2 180.8h.1M50.3 180.3h.1"/>
<path d="M58.5 181.8v.1M58.5 181.4l-.4 .5M58.5 181l-.8 .9M122.7 181.2l-.7 .7M122.7 180.8l-1.1 1.1M122.7 180.5l-1.4 1.4M130.4 180.6h.1M130.5 181.6h.1M131.4 181.7h.1M131.4 180.8h.1M132.7 181.7h.1M133.6 180.4h.1"/>
<path d="M133.6 181.1h.1M133.8 180.7h.1M133.8 180.5h.1M134 180.2h.1M134.5 180.7h.1M136.2 180.7h.1M136.4 181.6h.1M136.9 181.6h.1M137.2 181.7h.1M137.4 181.4h.1"/>
</g>
<!-- layer: .ATI-DETAIL -->
<g fill="none" stroke="#000" stroke-width=".25">
<path d="M58.3 131.4l62.9 11.8h-62.7l62.7-11.8v50.5M58.5 131.4v50.5M121.2 129.7v1.7l-62.7 .1M121.8 136h13.8M126.3 129.5l-72.9 1.9M130.2 133.5h4.3v5.1h-4.3zM135.6 133.9v4.2M44.6 146.7v4.2M45.6 146.3l4.4-.1v5.1l-4.3 .1zM58.3 148.7l-13.7 .1M134.5 178.9v-1l-1-1 2-2.1-2-2 2-2.1-2-2 2-2-2-2.1 2-2-2-2 2-2.1-2-2 2-2-2-2.1 2-2-2-2 2-2-2-2.1 2-2-2-2 2-2.1-2-2 2-2-2-2.1 2-2-2-2 2-2.1-2-2 2-2-1-1v-1.1l-1.5 .1-1 1-2.1-2-2 2.1-2-2-2 2.1-2.1-2-2 2-2.1-1.9-1.9 2-2.1-2-2 2.1-2.1-2-2 2.1-2-2-2 2.1-2.1-2-2 2.1-2.1-2-2 2.1-2-2-2 2-2.1-1.9-2 2-2.1-2-2 2.1-2-2-2 2.1-2.1-2-2 2.1-2.1-2-2 2.1-2-2-2 2.1-2.1-2-2 2-2.1-1.9-1.9 2-2.1-1.9-2 2-2.1-2-2 2.1-2-2-1 1.1h-1.5v.1l1 1.1-2.1 2 2 2-2 2.1 2 2-2 2 2 2.1-2 2 2 2-2.1 2.1 2.1 2-2.1 2 2 2.1-2 2 2 2-2 2 2 2.1-2 2 2 2.1-2.1 2 2.1 2-2.1 2.1 2 2-2 2 2 2.1-2 2 2 2-2.1 2 1.1 1.1v.1M32.8 181.9h55.5l1.7-5.8 3.2 11.1 1.5-5.3h56.2"/>
<path d="M41.3 181.9v-62.4l97.1-2v64.4M53.4 181.9v-55.6l72.9-1.9v57.5"/>
</g>
<!-- layer: -ATI-WRB -->
<g fill="#000" stroke="#000" stroke-width=".18">
<path d="M52.1 135.5v.6h.5zM52.1 135.5h.5v.6z"/>
<path d="M52.1 129.3v5.6h.5zM52.1 129.3h.5v5.6z"/>
<path d="M127.3 134.6v.6h.5zM127.3 134.6h.5v.6z"/>
<path d="M127.3 127.5v6.5h.5zM127.3 127.5h.5v6.5z"/>
<path d="M52.1 159.1v.5h.5zM52.1 159.1h.5v.5z"/>
<path d="M52.1 152.7v5.8h.5zM52.1 152.7h.5v5.8z"/>
<path d="M52.1 151.2v.6h.5zM52.1 151.2h.5v.6z"/>
<path d="M52.1 144.9v5.7h.5zM52.1 144.9h.5v5.7z"/>
<path d="M52.1 143.3v.6h.5zM52.1 143.3h.5v.6z"/>
<path d="M52.1 137v5.8h.5zM52.1 137h.5v5.8z"/>
<path d="M127.3 158.2v.6h.5zM127.3 158.2h.5v.6z"/>
<path d="M127.3 151.9v5.7h.5zM127.3 151.9h.5v5.7z"/>
<path d="M127.3 150.3v.6h.5zM127.3 150.3h.5v.6z"/>
<path d="M127.3 144v5.7h.5zM127.3 144h.5v5.7z"/>
<path d="M127.3 142.4v.6h.5zM127.3 142.4h.5v.6z"/>
<path d="M127.3 136.1v5.7h.5zM127.3 136.1h.5v5.7z"/>
<path d="M52.1 174.8v.6h.5zM52.1 174.8h.5v.6z"/>
<path d="M52.1 168.5v5.7h.5zM52.1 168.5h.5v5.7z"/>
<path d="M52.1 166.9v.6h.5zM52.1 166.9h.5v.6z"/>
<path d="M52.1 160.6v5.7h.5zM52.1 160.6h.5v5.7z"/>
<path d="M127.3 173.9v.6h.5zM127.3 173.9h.5v.6z"/>
<path d="M127.3 167.6v5.7h.5zM127.3 167.6h.5v5.7z"/>
<path d="M127.3 166v.6h.5zM127.3 166h.5v.6z"/>
<path d="M127.3 159.7v5.7h.5zM127.3 159.7h.5v5.7z"/>
<path d="M52.1 176.3v5.6h.5zM52.1 176.3h.5v5.6z"/>
<path d="M127.3 175.4v6.5h.5zM127.3 175.4h.5v6.5z"/>
</g>
<path d="M52.1 129.3h.5M127.3 127.5h.5" fill="none" stroke="#000" stroke-width=".18"/>
<!-- layer: .ATI-DETAIL -->
<g fill="#000" stroke="#000" stroke-width=".18">
<path d="M49.5 124.4l.5 14.4v-14.4zM49.5 124.4l.5 14.4h-.5z"/>
<path d="M49.8 124.6l15.2-.3v-.6zM49.8 124.1l15.2-.4-15.2 .9z"/>
<path d="M67.4 124.2l2.4-.1v-.5zM67.4 123.7l2.4-.1-2.4 .6z"/>
<path d="M72.2 124.1l14.2-.4v-.5zM72.1 123.6l14.3-.4-14.2 .9z"/>
<path d="M88.8 123.7l2.4-.1v-.5zM88.8 123.2l2.4-.1-2.4 .6z"/>
<path d="M93.6 123.5l14.3-.3-.1-.5zM93.5 123l14.3-.3-14.2 .8z"/>
<path d="M110.2 123.1h2.4v-.5zM110.2 122.6h2.4l-2.4 .5z"/>
<path d="M130 122.4v15.5h.4zM130 122.4h.4v15.5z"/>
<path d="M115 123l15.2-.4v-.5zM115 122.5l15.2-.4-15.2 .9z"/>
<path d="M49.5 141.2l.5 2.4v-2.4zM49.5 141.2l.5 2.4h-.5z"/>
<path d="M49.5 146l.5 14.3v-14.3zM49.5 146l.5 14.3h-.5z"/>
<path d="M130 145v14.3h.4zM130 145h.4v14.3z"/>
<path d="M130 140.3v2.3h.4zM130 140.3h.4v2.3z"/>
<path d="M49.5 162.7l.5 2.3v-2.3zM49.5 162.7l.5 2.3h-.5z"/>
<path d="M49.5 167.4l.5 14.5v-14.5zM49.5 167.4l.5 14.5h-.5z"/>
<path d="M130 161.7v2.4h.4zM130 161.7h.4v2.4z"/>
<path d="M130 166.4v15.5h.4zM130 166.4h.4v15.5z"/>
</g>
<path d="M49.8 124.1v.5M130 122.4h.4M49.5 181.9h.5" fill="none" stroke="#000" stroke-width=".18"/>
<!-- layer: ATI-SAM -->
<g fill="#000" stroke="#000" stroke-width=".18">
<path d="M50.7 128.3l.5 3.3v-3.3zM50.7 128.3l.5 3.3h-.5z"/>
<path d="M50.7 134.8l.5 6.4v-6.4zM50.7 134.8l.5 6.4h-.5z"/>
<path d="M51.9 126.8l-.8 1.7 1.2-1.4zM51.9 126.8l-.8 1.7-.4-.3z"/>
<path d="M51.9 125.7l.4 1.2v-1.2zM51.9 125.7l.4 1.2h-.5z"/>
<path d="M52.1 125.9l7.6-.2v-.5zM52.1 125.4l7.6-.2-7.6 .7z"/>
<path d="M62.9 125.7l6.3-.2v-.5zM62.8 125.2l6.4-.2-6.3 .7z"/>
<path d="M72.4 125.4l6.3-.1v-.5zM72.4 124.9l6.3-.1-6.3 .6z"/>
<path d="M81.9 125.2l6.3-.2v-.5zM81.9 124.7l6.3-.2-6.3 .7z"/>
<path d="M91.4 124.9l6.4-.1v-.5zM91.4 124.4l6.4-.1-6.4 .6z"/>
<path d="M100.9 124.7l6.4-.1v-.6zM100.9 124.2l6.4-.2-6.4 .7z"/>
<path d="M110.5 124.5l6.3-.2v-.5zM110.4 124l6.4-.2-6.3 .7z"/>
<path d="M127.3 123.8v1.5h.5zM127.3 123.8h.5v1.5z"/>
<path d="M120 124.2l7.6-.2-.1-.5zM120 123.7l7.5-.2-7.5 .7z"/>
<path d="M128.6 133.3v6.3h.5zM128.6 133.3h.5v6.3z"/>
<path d="M128.6 126.6v3.5h.5zM128.6 126.6h.5v3.5z"/>
<path d="M127.4 125.5l1.3 1.3 .4-.3zM127.4 125.5l.3-.4 1.4 1.4z"/>
<path d="M50.7 144.3l.5 3.4v-3.4zM50.7 144.3l.5 3.4h-.5z"/>
<path d="M128.6 142.8v3.4h.5zM128.6 142.8h.5v3.4z"/>
</g>
<path d="M52.1 125.4v.5M128.6 126.6h.5M50.7 147.7h.5" fill="none" stroke="#000" stroke-width=".18"/>
<!-- layer: .ATI-TEXT -->
<path d="M67.8 112.7l3-.6v1zM117.8 120.3l2-1.7 .4 .7zM78 123.7l1.9-1.9 .4 .8zM85.5 137.8l2.5 .4-.2 .8zM89.8 124.7l1.9-1.8 .5 .8zM50.9 148.8l2.1 1.4-.5 .6zM123.4 174l2.6-.5v.9zM128.1 167.4l2.5-.6 .1 .8z" fill="#000" stroke="#000" stroke-width=".18"/>
<g fill="none" stroke="#000" stroke-width=".36">
<path d="M141 82.4h-4.1l-56.8 39.8M141 93.3h-4.1l-44.9 30M88.9 111.9l-18.1 .7M141 108.6h-4.1l-16.9 10.3M34.1 125.8h6.7M35.7 125.8v3M87.9 138.6l50.3 17.2h4.1M131.2 122.4h14.8M144.4 122.4v4.7M34.1 147.6h14.7M35.7 144.6v3M52.8 150.5l9.5 8.9h4.2"/>
<path d="M135.5 147.6h10.5M144.4 142.9v4.7M126 174h16M141.7 166.6h-4.1l-7 .6"/>
</g>
<!-- layer: 0 -->
<g fill="#000" stroke="#000" stroke-width=".18">
<path d="M34.3 124.6l2.5 2.6 .3-.3zM34.3 124.6l.2-.2 2.6 2.5z"/>
<path d="M143 121.2l2.6 2.6 .2-.3zM143 121.2l.2-.2 2.6 2.5z"/>
<path d="M34.5 146.2l-.2 .3 2.8 2.3zM34.3 146.5l2.8 2.3-.3 .2z"/>
<path d="M143.2 146.2l-.2 .3 2.8 2.3zM143 146.5l2.8 2.3-.2 .2z"/>
</g>
<path d="M12.5 12.6h190.5v211.7h-190.5z" fill="none" stroke="#000" stroke-width=".18"/>
<path d="M12.5 12.6h190.5v211.7h-190.5zM12.5 12.6h190.5v254h-190.5zM12.5 224.3h190.5M152.2 224.3v42.3M12.5 253.9h139.7M50.6 253.9v12.7" fill="none" stroke="#000" stroke-width=".25"/>
<g font-size="3.6">
<text x="143.4" y="83.7">INTERVENING LAYER</text>
<text x="143.5" y="94.6">SELF ADHERED</text>
<text x="143.6" y="99">THROUGH-WALL FLASHING</text>
<text x="143.4" y="103.3">MEMBRANE BY OTHERS</text>
<text x="67.6" y="110.3" transform="rotate(-1 67.6 110.3)">2% MIN. SLOPE</text>
<text x="143.4" y="109.9">METAL LATH</text>
<text x="34.8" y="141.6" transform="rotate(-90 34.8 141.6)">MIN. 2&quot;</text>
<text x="39.1" y="143.7" transform="rotate(-90 39.1 143.7)">OVERLAP</text>
<text x="143.5" y="139.9" transform="rotate(-90 143.5 139.9)">MIN. 2&quot;</text>
<text x="147.8" y="142" transform="rotate(-90 147.8 142)">OVERLAP</text>
<text x="68.8" y="160.7">FURRING NAIL W/ SPACER WAD</text>
<text x="144.8" y="161.4">SEE DRAWINGS BY OTHERS</text>
<text x="144.9" y="157">WOOD BLOCKING, SLOPED,</text>
<text x="144.1" y="167.9">DUPONT™ TYVEK</text>
<text x="174.1" y="167.9">WRB</text>
<text x="144.4" y="175.3">BUILDING SHEATHING - SEE</text>
<text x="150.8" y="179.6">DRAWINGS BY OTHERS</text>
</g>
<text font-size="2.8" x="54.1" y="257.9">BALCONY LOW WALL</text>
<text font-size="2.5" x="170.9" y="166.3">®</text>
<g font-size="1.8">
<text x="15.7" y="227.8">NOTES:</text>
<text x="16.9" y="231">1.</text>
<text x="17" y="233.1">2.</text>
<text x="20.7" y="231">INSTALL SHEET METAL TERMINATION /SADDLE PIECES AT SIDE TERMINATIONS</text>
<text x="20.7" y="233.1">INTERVENING LAYER CAN BE SECOND LAYER OF DUPONT™ TYVEK</text>
<text x="71.1" y="233.1">WRB, A LAYER OF GRADE D BUILDING PAPER, FELT, RIGID FOAM BOARD OR THE BACKING OF PAPER-BACKED</text>
<text x="17" y="237.3">3.</text>
<text x="17.1" y="239.5">4.</text>
<text x="20.8" y="235.2">LATH.</text>
<text x="20.8" y="237.3">REPAIR MINOR HOLES WITH DUPONT™ TYVEK® TAPE.</text>
<text x="20.8" y="239.5">FASTEN DUPONT™ TYVEK® WRB WITH APPROVED FASTENERS AND SPACING.</text>
<text x="17" y="245.9">7.</text>
<text x="17" y="241.6">5.</text>
<text x="17" y="243.8">6.</text>
<text x="20.7" y="241.6">INTERIOR VAPOR RETARDER MAY BE REQUIRED IN SOME REGIONS.</text>
<text x="20.8" y="243.8">LOCAL LAWS, ZONING, AND BUILDING CODES VARY AND THEREFORE GOVERN OVER MATERIAL SELECTION AND DETAILING SHOWN.</text>
<text x="20.8" y="245.9">FOR ADDITIONAL INFORMATION REGARDING PRODUCT INSTALLATION, REFER TO THE APPLICABLE DUPONT™ INSTALLATION GUIDELINE.</text>
<text x="15.8" y="257">SCALE:</text>
<text x="33.7" y="257.1">NOT TO SCALE</text>
<text x="15.7" y="263.8">DRAWING:</text>
<text x="15.7" y="260.5">REVISION DATE:</text>
<text x="34.6" y="263.9">R-CP-1205-MA</text>
<text x="40.8" y="260.6">11/1/16</text>
<text x="55" y="264.2">CEMENT PLASTER</text>
</g>
<text font-size="1.2" x="69.5" y="232.3">®</text>
</svg>
